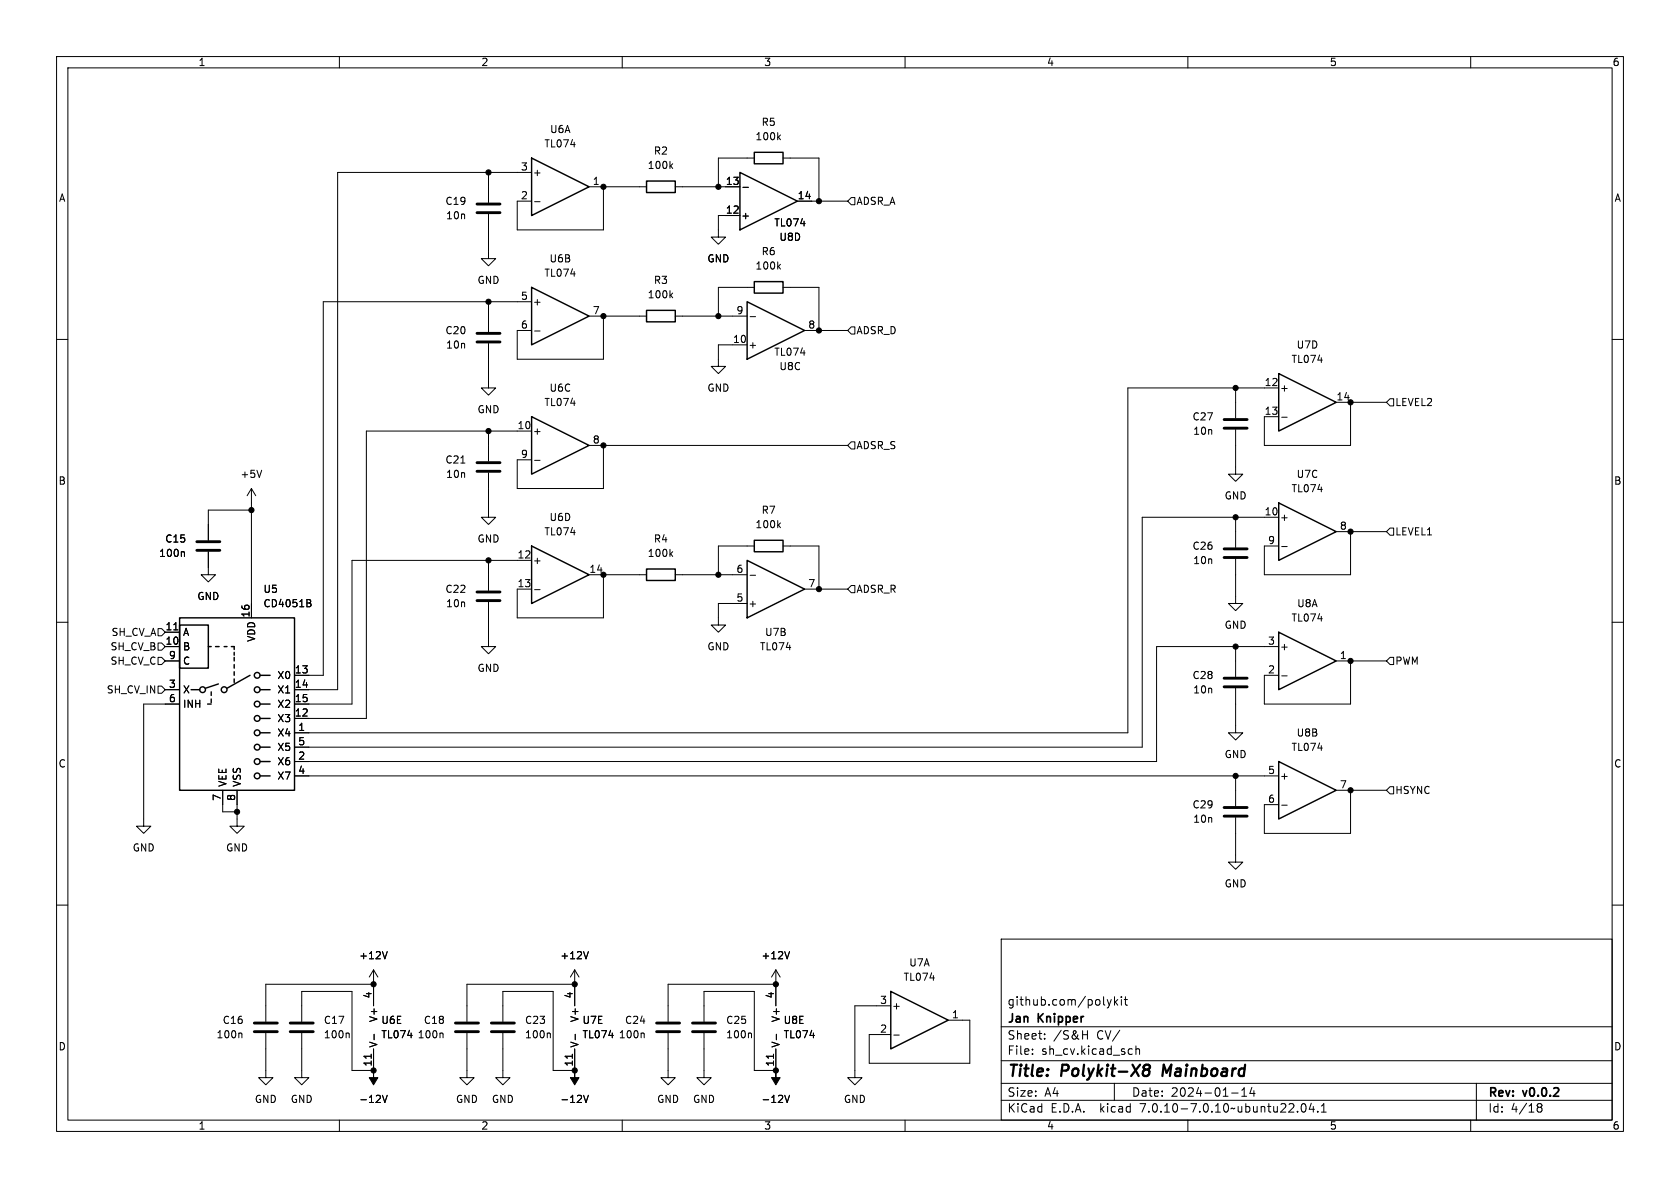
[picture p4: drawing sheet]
<svg xmlns="http://www.w3.org/2000/svg" width="297mm" height="210mm" viewBox="0 0 297 210" stroke-linecap="round" stroke-linejoin="round" font-family="sans-serif">
<g fill="none" stroke="#000" stroke-width=".18">
<path d="M10 10h277v190h-277zM12 12h273v186h-273zM60 10v2M110 10v2M160 10v2M210 10v2M260 10v2M86.4 37.8v7.9h1.2l-1.2 1.3-1.3-1.3h1.3M86.4 30.5v5.3M94 30.5h-34.3v91.4h-7.6M94.5 35.7h1M104.1 33h10.2"/>
<path d="M106.7 33v7.6h-15.3v-5h2.6M118.6 29.3l.3 .5M118.9 28.9l-.5 .5M119.4 33h11.4M130.8 38.1h-3.8v3.8h1.3l-1.3 1.3-1.3-1.3h1.3M131.3 33.1h1M133.3 27.9h-6.3v5.1M137.6 24.2l.4 .5M138 23.9l-.5 .4M138.4 27.9h6.4v7.7M141 35.6h8.9M150.5 34.9h.6v1.3h-.6l-.6-.6z"/>
<path d="M10 60h2M86.4 53.3v5.4M94 53.3h-36.9v66.1h-5M94.5 58.5h1M104.1 55.9h10.2M106.7 55.9v7.6h-15.3v-5.1h2.6M118.6 52.2l.3 .4M118.9 51.8l-.5 .5M119.4 55.9h12.7M132.6 56h1M133.3 50.8h-6.3v5.1M137.6 47.1l.4 .5"/>
<path d="M138 46.7l-.5 .5M138.4 50.8h6.4v7.6M142.2 58.4h7.7M150.5 57.8h.6v1.3h-.6l-.6-.7zM285 60h2M86.4 60.7v7.9h1.2l-1.2 1.3-1.3-1.3h1.3M86.4 76.2v5.3M94 76.2h-29.2v50.8h-12.7M104.1 78.7h45.8M106.7 78.7v7.7h-15.3v-5.1h2.6M132.1 61h-5.1v3.8h1.3l-1.3 1.2-1.3-1.2h1.3M150.5 78.1h.6v1.3h-.6l-.6-.7z"/>
<path d="M218.4 75.9v7.9h1.3l-1.3 1.3-1.2-1.3h1.2M218.4 68.6v5.3M226.1 68.6h-26.7v60.9h-147.3M226.6 73.8h1M236.2 71.1h8.9M238.8 71.1v7.6h-15.3v-5h2.6M245.7 70.5h.7v1.3h-.7l-.6-.7zM32.4 97.5l.2 .2v.7M36.8 97.5v4.1h1.3l-1.3 1.3-1.2-1.3h1.2M44.4 90.2h-7.6v5.3M44.4 86.4l-.7 1.2M44.4 86.4v22.8"/>
<path d="M44.4 86.4l.8 1.2M46.3 83.1l-.5 1.3M81.5 81.9h.7M86.4 83.6v7.8h1.2l-1.2 1.3-1.3-1.3h1.3M86.4 99.1v5.3M94 99.1h-31.8v25.4h-10.1M94.5 81.4h1M118.6 97.9l.3 .5M118.9 97.5l-.5 .5M133.3 96.5h-6.3v5.1M137.6 92.8l.4 .5M138 92.4l-.5 .5"/>
<path d="M138.4 96.5h6.4v7.6M218.4 98.8v7.9h1.3l-1.3 1.3-1.2-1.3h1.2M218.4 91.4v5.4M226.1 91.4h-24.2v40.7h-149.8M226.6 96.6h1M236.2 94h8.9M238.8 94v7.6h-15.3v-5.1h2.6M245.7 93.3h.7v1.3h-.7l-.6-.6zM10 110h2M27.9 116.2h.7l.6 .6-.6 .7h-.7zM27.9 113.7h.7l.6 .6-.6 .6h-.7zM27.9 111.1h.7l.6 .7-.6 .6h-.7z"/>
<path d="M29.2 116.8h2.5M29.2 114.3h2.5M29.2 111.8h2.5M30.7 111.3h.7M54.7 106l.2 .2-.2 .4 .2 .1 .1 .3-.3 .3h-.4M86.4 106.4v7.9h1.2l-1.2 1.3-1.3-1.3h1.3M94.5 104.2h1M104.1 101.6h10.2M106.7 101.6v7.6h-15.3v-5.1h2.6M119.4 101.6h12.7M132.1 106.7h-5.1v3.8h1.3l-1.3 1.3-1.3-1.3h1.3M132.6 101.7h1"/>
<path d="M142.2 104.1h7.7M150.5 103.5h.6v1.3h-.6l-.6-.7zM218.4 114.3v5.3M226.1 114.3h-21.6v20.3h-152.4M226.6 119.5h1M236.2 116.8h8.9M238.8 116.8v7.7h-15.3v-5.1h2.6M245.7 116.2h.7v1.3h-.7l-.6-.7zM285 110h2M27.9 121.3h.7l.6 .6-.6 .7h-.7zM29.2 121.9h2.5M31.7 124.5h-6.3v21.6h1.3l-1.3 1.2-1.3-1.2h1.3"/>
<path d="M39.4 139.7v3.8h2.5M41.9 139.7v6.4h1.3l-1.3 1.2-1.3-1.2h1.3M52.1 137.2h174M218.4 121.7v7.8h1.3l-1.3 1.3-1.2-1.3h1.2M218.4 137.2v5.3M236.2 139.7h8.9M238.8 139.7v7.6h-15.3v-5.1h2.6M245.7 139.1h.7v1.2h-.7l-.6-.6zM10 160h2M218.4 144.5v7.9h1.3l-1.3 1.3-1.2-1.3h1.2M226.6 142.3h1M285 160h2"/>
<path d="M66 171.5l-.7 1.2M66 171.5v6.3M66 171.5l.8 1.2M66 174h-19v6.6M68.5 168.2l-.5 1.3M101.6 174h-19.1v6.6M101.6 171.5v6.3M101.6 171.5l-.8 1.2M101.6 171.5l.8 1.2M104 168.2l-.4 1.3M137.2 171.5v6.3M137.2 174h-19.1v6.6"/>
<path d="M137.2 171.5l-.8 1.2M137.2 171.5l.7 1.2M139.6 168.2l-.4 1.3M157.5 177.8h-6.4v12.7h1.3l-1.3 1.3-1.2-1.3h1.2M177 166h108v32h-108zM195.7 176.7l.4 1M196.1 177.7l-.1 .4-.3 .1M196.5 176.7l-.4 1M197 176.2v1.5M197.2 177.1l.4 .6M197.6 176.7l-.6 .6M198.2 176.2v.1"/>
<path d="M198.2 176.7v1M198.7 176.7h.6M199 176.2v1.3l.3 .2M42.6 182.6l.2 .2v.7M47 182.6v7.9h1.3l-1.3 1.3-1.3-1.3h1.3M53.3 182.6v7.9h1.3l-1.3 1.3-1.2-1.3h1.2M53.3 180.6v-5.3h8.9v13.9h3.8v-3.8M60 198v2M61.6 182.6l.1 .2v.7M65.6 186.4v.7M66.1 182.8v1M67.6 193.6l.4 1.3 .5-1.3"/>
<path d="M78.1 182.6l.2 .2v.7M82.5 182.6v7.9h1.3l-1.3 1.3-1.2-1.3h1.2M88.9 182.6v7.9h1.3l-1.3 1.3-1.3-1.3h1.3M88.9 180.6v-5.3h8.9v13.9h3.8v-3.8M97.1 182.6l.2 .2v.7M101.2 186.4v.7M101.7 182.8v1M103.2 193.6l.4 1.3 .4-1.3M110 198v2M113.7 182.6l.2 .2v.7M118.1 182.6v7.9h1.3l-1.3 1.3-1.3-1.3h1.3M124.5 182.6v7.9h1.2l-1.2 1.3-1.3-1.3h1.3"/>
<path d="M124.5 180.6v-5.3h8.8v13.9h3.9v-3.8M132.7 182.6l.2 .2v.7M136.7 186.4v.7M137.3 182.8v1M138.7 193.6l.5 1.3 .4-1.3M158 183h1M160 198v2M167.6 180.3h3.8v7.7h-17.7v-5.1h3.8M177 194.5h108M177 191.5h108M177 187.5h108M177 181.5h108"/>
<path d="M182.5 186.3v.1M182.5 185.5v.1M184.7 183.6v.1M184.7 182.8v.1M191.4 182.9h.8M192.2 182.2v1.5M197 191.5v3M199.7 185.4l.5 .1M200.2 186.3l-.5 .1M200.8 185.5l.2-.1 .4 .1 .1 .9M200.8 184.9v1.5M210 198v2"/>
<path d="M217.7 193.2h1.2M219.5 193.8h.9M219.5 192.7l.5-.4v1.5M221.3 192.2l-.3 1.1h.9M221.7 192.8v1M229.4 196.5v.1M230.2 195.2l.2-.1a.81 .81 0 0 1 .6 .6 .81 .81 0 0 1-.3 .8l-.2 .1a.81 .81 0 0 1-.3-1.4zM231.8 195l-.3 1.1h.9M232.2 195.6v1M233 196.5v.1M233.6 196.6h.9M233.6 195.5l.4-.4v1.5"/>
<path d="M260 198v2M261 191.5v6.5M271.7 195.4l.3-.3 .5 .1 .1 .3-.3 .2M271.7 195.5l.3 .2M272 195.7h.3M272 195.7l-.3 .3M272.3 195.7l.3 .3-.1 .5-.5 .1-.3-.3"/>
</g>
<path d="M202.2 188.6a.64 .64 0 0 1 1-.2l.1 .3-.4 .4M202.2 188.9l.3 .2M202.5 189.1h.4M202.5 189.1l-.3 .2M202.9 189.1l.2 .1a.65 .65 0 0 1-.1 .8 .65 .65 0 0 1-.8 .1M205.7 188.2l-.2 2" fill="none" stroke="#000" stroke-width=".4"/>
<g fill="none" stroke="#000" stroke-width=".51">
<path d="M84.3 37.6h4.1M84.3 36.1h4.1M84.3 58.9h4.1M84.3 60.5h4.1M216.4 75.7h4.1M216.4 74.2h4.1M34.8 97.3h4.1M34.8 95.8h4.1M84.3 83.3h4.1M84.3 81.8h4.1M216.4 98.6h4.1M216.4 97h4.1"/>
<path d="M84.3 106.2h4.1M84.3 104.6h4.1M216.4 119.9h4.1M216.4 121.4h4.1M216.4 144.3h4.1M216.4 142.7h4.1M45 182.4h4M45 180.8h4M51.3 182.4h4.1M51.3 180.8h4.1M80.5 182.4h4.1M80.5 180.8h4.1"/>
<path d="M86.9 182.4h4M86.9 180.8h4M116.1 182.4h4M116.1 180.8h4M122.4 182.4h4.1M122.4 180.8h4.1"/>
</g>
<g fill="none" stroke="#000" stroke-width=".25">
<path d="M94 27.9l10.1 5.1-10.1 5.1zM114.3 32h5.1v2h-5.1zM130.8 30.5l10.2 5.1-10.2 5zM133.3 26.9h5.1v2.1h-5.1zM94 50.8l10.1 5.1-10.1 5.1zM114.3 54.9h5.1v2h-5.1zM132.1 53.3l10.1 5.1-10.1 5.1zM133.3 49.8h5.1v2h-5.1zM94 73.7l10.1 5-10.1 5.1zM226.1 66l10.1 5.1-10.1 5.1zM94 96.5l10.1 5.1-10.1 5.1zM132.1 99.1l10.1 5-10.1 5.1z"/>
<path d="M133.3 95.5h5.1v2h-5.1zM226.1 88.9l10.1 5.1-10.1 5.1zM31.7 110.5h5.1v7.6h-5.1zM31.7 109.2h20.4v30.5h-20.4zM36.8 114.3h.5M38.1 114.3h.6M39.6 114.3h.5M40.9 114.3h.5v.5M41.4 115.3v.5M41.4 116.2v.6M41.4 117.5v.6M41.4 118.7v.7"/>
<path d="M44.2 119.4l-4.1 2.3M46 119.4h1.8M114.3 100.6h5.1v2h-5.1zM226.1 111.8l10.1 5-10.1 5.1zM33.8 121.9h1.5M36.7 124.5h.6M37.3 122.3v.6M37.3 123.6v.6M38.6 120.9l-2.3 .8M41.4 120v.7M46 121.9h1.8M46 124.5h1.8"/>
<path d="M46 137.2h1.8M46 134.6h1.8M46 132.1h1.8M46 129.5h1.8M46 127h1.8M226.1 134.6l10.1 5.1-10.1 5.1zM157.5 175.3l10.1 5-10.1 5.1z"/>
<circle cx="45.5" cy="119.4" r=".51"/>
<circle cx="35.8" cy="121.9" r=".51"/>
<circle cx="39.6" cy="121.9" r=".51"/>
<circle cx="45.5" cy="124.5" r=".51"/>
<circle cx="45.5" cy="121.9" r=".51"/>
<circle cx="45.5" cy="127" r=".51"/>
<circle cx="45.5" cy="134.6" r=".51"/>
<circle cx="45.5" cy="132.1" r=".51"/>
<circle cx="45.5" cy="129.5" r=".51"/>
<circle cx="45.5" cy="137.2" r=".51"/>
</g>
<g fill="#000" stroke="#000" stroke-width=".18">
<path d="M66 189.2v1.3h.8l-.8 1.3-.7-1.3h.7zM101.6 189.2v1.3h.8l-.8 1.3-.8-1.3h.8zM137.2 189.2v1.3h.7l-.7 1.3-.8-1.3h.8z"/>
<circle cx="86.4" cy="30.5" r=".46"/>
<circle cx="106.7" cy="33" r=".46"/>
<circle cx="127" cy="33" r=".46"/>
<circle cx="144.8" cy="35.6" r=".46"/>
<circle cx="86.4" cy="53.3" r=".46"/>
<circle cx="106.7" cy="55.9" r=".46"/>
<circle cx="127" cy="55.9" r=".46"/>
<circle cx="144.8" cy="58.4" r=".46"/>
<circle cx="86.4" cy="76.2" r=".46"/>
<circle cx="106.7" cy="78.7" r=".46"/>
<circle cx="218.4" cy="68.6" r=".46"/>
<circle cx="238.8" cy="71.1" r=".46"/>
<circle cx="44.4" cy="90.2" r=".46"/>
<circle cx="86.4" cy="99.1" r=".46"/>
<circle cx="218.4" cy="91.4" r=".46"/>
<circle cx="238.8" cy="94" r=".46"/>
<circle cx="106.7" cy="101.6" r=".46"/>
<circle cx="127" cy="101.6" r=".46"/>
<circle cx="144.8" cy="104.1" r=".46"/>
<circle cx="218.4" cy="114.3" r=".46"/>
<circle cx="238.8" cy="116.8" r=".46"/>
<circle cx="218.4" cy="137.2" r=".46"/>
<circle cx="238.8" cy="139.7" r=".46"/>
<circle cx="41.9" cy="143.5" r=".46"/>
<circle cx="66" cy="174" r=".46"/>
<circle cx="101.6" cy="174" r=".46"/>
<circle cx="137.2" cy="174" r=".46"/>
<circle cx="66" cy="189.2" r=".46"/>
<circle cx="101.6" cy="189.2" r=".46"/>
<circle cx="137.2" cy="189.2" r=".46"/>
</g>
<g font-size="2.8">
<text x="178" y="190.9">Title:</text>
<text x="187.7" y="190.9">Polykit-X8</text>
<text x="206.4" y="190.9">Mainboard</text>
</g>
<g font-size="2.1">
<text x="178" y="178">github.com/polykit</text>
<text x="178" y="184">Sheet:</text>
<text x="178" y="181.2">Jan</text>
<text x="183.6" y="181.2">Knipper</text>
<text x="186.2" y="184">/S&amp;H</text>
<text x="194" y="184">CV/</text>
<text x="178" y="186.7">File:</text>
<text x="184.1" y="186.7">sh_cv.kicad_sch</text>
<text x="178" y="196.9">KiCad</text>
<text x="178" y="194.1">Size:</text>
<text x="184.7" y="194.1">A4</text>
<text x="185.7" y="196.9">E.D.A.</text>
<text x="194.6" y="196.9">kicad</text>
<text x="200" y="194.1">Date:</text>
<text x="201.8" y="196.9">7.0.10-7.0.10~ubuntu22.04.1</text>
<text x="207" y="194.1">2024-01-14</text>
<text x="263" y="194.3">Rev:</text>
<text x="263" y="196.9">Id:</text>
<text x="267.1" y="196.9">4/18</text>
<text x="269.4" y="194.3">v0.0.2</text>
</g>
<g font-size="1.8">
<text x="35" y="11.9">1</text>
<text x="85" y="11.9">2</text>
<text x="135" y="11.9">3</text>
<text x="185" y="11.9">4</text>
<text x="235" y="11.9">5</text>
<text x="285" y="11.9">6</text>
<text x="97.1" y="23.7">U6A</text>
<text x="134.5" y="22.5">R5</text>
<text x="96.1" y="26.3">TL074</text>
<text x="115.5" y="27.5">R2</text>
<text x="133.5" y="25">100k</text>
<text x="10.3" y="35.9">A</text>
<text x="92" y="35.3">2</text>
<text x="92" y="30.2">3</text>
<text x="94.1" y="31.3">+</text>
<text x="104.7" y="32.8">1</text>
<text x="114.4" y="30.1">100k</text>
<text x="128.2" y="32.8">13</text>
<text x="140.9" y="35.3">14</text>
<text x="285.3" y="35.9">A</text>
<text x="78.6" y="36.4">C19</text>
<text x="78.8" y="39">10n</text>
<text x="128.2" y="37.8">12</text>
<text x="130.9" y="39">+</text>
<text x="136.8" y="40.2">TL074</text>
<text x="151.3" y="36.4">ADSR_A</text>
<text x="97.1" y="46.6">U6B</text>
<text x="125" y="46.6">GND</text>
<text x="133.5" y="47.9">100k</text>
<text x="134.5" y="45.3">R6</text>
<text x="137.7" y="42.8">U8D</text>
<text x="84.3" y="50.4">GND</text>
<text x="92" y="53.1">5</text>
<text x="96.1" y="49.1">TL074</text>
<text x="114.4" y="52.9">100k</text>
<text x="115.5" y="50.4">R3</text>
<text x="78.6" y="59.3">C20</text>
<text x="92" y="58.2">6</text>
<text x="94.1" y="54.2">+</text>
<text x="104.7" y="55.6">7</text>
<text x="130.1" y="55.6">9</text>
<text x="142.8" y="58.2">8</text>
<text x="151.3" y="59.3">ADSR_D</text>
<text x="78.8" y="61.8">10n</text>
<text x="129.5" y="60.7">10</text>
<text x="132.2" y="61.8">+</text>
<text x="136.8" y="63.1">TL074</text>
<text x="137.7" y="65.6">U8C</text>
<text x="228.2" y="64.4">TL074</text>
<text x="229.1" y="61.8">U7D</text>
<text x="96.1" y="72">TL074</text>
<text x="97.1" y="69.4">U6C</text>
<text x="125" y="69.4">GND</text>
<text x="223.5" y="68.3">12</text>
<text x="226.2" y="69.4">+</text>
<text x="236.2" y="70.9">14</text>
<text x="246.6" y="72">LEVEL2</text>
<text x="84.3" y="73.3">GND</text>
<text x="91.4" y="75.9">10</text>
<text x="94.1" y="77.1">+</text>
<text x="210.7" y="74.5">C27</text>
<text x="210.8" y="77.1">10n</text>
<text x="223.5" y="73.4">13</text>
<text x="78.6" y="82.1">C21</text>
<text x="92" y="81">9</text>
<text x="104.7" y="78.5">8</text>
<text x="151.3" y="79.6">ADSR_S</text>
<text x="10.3" y="85.9">B</text>
<text x="42.4" y="84.7">+5V</text>
<text x="78.8" y="84.7">10n</text>
<text x="216.4" y="88.5">GND</text>
<text x="228.2" y="87.2">TL074</text>
<text x="229.1" y="84.7">U7C</text>
<text x="285.3" y="85.9">B</text>
<text x="96.1" y="94.8">TL074</text>
<text x="97.1" y="92.3">U6D</text>
<text x="133.5" y="93.6">100k</text>
<text x="134.5" y="91">R7</text>
<text x="223.5" y="91.2">10</text>
<text x="226.2" y="92.3">+</text>
<text x="236.8" y="93.7">8</text>
<text x="246.6" y="94.8">LEVEL1</text>
<text x="28" y="98.7">100n</text>
<text x="29.1" y="96.1">C15</text>
<text x="84.3" y="96.1">GND</text>
<text x="91.4" y="98.8">12</text>
<text x="94.1" y="99.9">+</text>
<text x="104.1" y="101.3">14</text>
<text x="114.4" y="98.7">100k</text>
<text x="115.5" y="96.1">R4</text>
<text x="130.1" y="101.3">6</text>
<text x="210.7" y="97.4">C26</text>
<text x="210.8" y="99.9">10n</text>
<text x="224.1" y="96.3">9</text>
<text x="34.8" y="106.3">GND</text>
<text x="46.5" y="105">U5</text>
<text x="46.5" y="107.5">CD4051B</text>
<text x="78.6" y="105">C22</text>
<text x="78.8" y="107.5">10n</text>
<text x="91.4" y="103.9">13</text>
<text x="130.1" y="106.4">5</text>
<text x="132.2" y="107.5">+</text>
<text x="142.8" y="103.9">7</text>
<text x="151.3" y="105">ADSR_R</text>
<text x="229.2" y="107.5">U8A</text>
<text x="19.6" y="112.6">SH_CV_A</text>
<text x="29.2" y="111.5">11</text>
<text x="32.3" y="112.6">A</text>
<text x="44.2" y="109.3" transform="rotate(-90 44.2 109.3)">16</text>
<text x="45.3" y="113.6" transform="rotate(-90 45.3 113.6)">VDD</text>
<text x="135.2" y="112.6">U7B</text>
<text x="216.4" y="111.4">GND</text>
<text x="228.2" y="110.1">TL074</text>
<text x="19.4" y="117.7">SH_CV_C</text>
<text x="19.4" y="115.2">SH_CV_B</text>
<text x="29.2" y="114">10</text>
<text x="29.8" y="116.6">9</text>
<text x="32.3" y="115.2">B</text>
<text x="32.3" y="117.7">C</text>
<text x="52" y="119.1">13</text>
<text x="84.3" y="119">GND</text>
<text x="125" y="115.2">GND</text>
<text x="134.2" y="115.2">TL074</text>
<text x="224.1" y="119.1">2</text>
<text x="224.1" y="114">3</text>
<text x="226.2" y="115.2">+</text>
<text x="236.8" y="116.6">1</text>
<text x="246.6" y="117.7">PWM</text>
<text x="18.8" y="122.8">SH_CV_IN</text>
<text x="29.8" y="121.7">3</text>
<text x="29.8" y="124.2">6</text>
<text x="32.3" y="122.8">X</text>
<text x="32.3" y="125.3">INH</text>
<text x="48.9" y="120.2">X0</text>
<text x="48.9" y="122.8">X1</text>
<text x="48.9" y="125.3">X2</text>
<text x="52" y="121.7">14</text>
<text x="52" y="124.2">15</text>
<text x="210.7" y="120.2">C28</text>
<text x="210.8" y="122.8">10n</text>
<text x="48.9" y="130.4">X4</text>
<text x="48.9" y="127.9">X3</text>
<text x="52" y="126.7">12</text>
<text x="52.6" y="129.3">1</text>
<text x="52.6" y="131.8">5</text>
<text x="229.1" y="130.4">U8B</text>
<text x="10.3" y="135.9">C</text>
<text x="48.9" y="135.5">X6</text>
<text x="48.9" y="132.9">X5</text>
<text x="52.6" y="134.4">2</text>
<text x="52.6" y="136.9">4</text>
<text x="216.4" y="134.2">GND</text>
<text x="224.1" y="136.9">5</text>
<text x="228.2" y="132.9">TL074</text>
<text x="285.3" y="135.9">C</text>
<text x="39.1" y="141.7" transform="rotate(-90 39.1 141.7)">7</text>
<text x="40.2" y="139.2" transform="rotate(-90 40.2 139.2)">VEE</text>
<text x="41.7" y="141.7" transform="rotate(-90 41.7 141.7)">8</text>
<text x="42.8" y="139.2" transform="rotate(-90 42.8 139.2)">VSS</text>
<text x="48.9" y="138">X7</text>
<text x="210.7" y="143.1">C29</text>
<text x="224.1" y="142">6</text>
<text x="226.2" y="138">+</text>
<text x="236.8" y="139.4">7</text>
<text x="246.6" y="140.6">HSYNC</text>
<text x="210.8" y="145.6">10n</text>
<text x="23.4" y="150.7">GND</text>
<text x="39.9" y="150.7">GND</text>
<text x="216.4" y="157.1">GND</text>
<text x="63.4" y="169.8">+12V</text>
<text x="99" y="169.8">+12V</text>
<text x="134.5" y="169.8">+12V</text>
<text x="159.6" y="173.6">TL074</text>
<text x="160.6" y="171">U7A</text>
<text x="65.8" y="176.6" transform="rotate(-90 65.8 176.6)">4</text>
<text x="101.3" y="176.6" transform="rotate(-90 101.3 176.6)">4</text>
<text x="136.9" y="176.6" transform="rotate(-90 136.9 176.6)">4</text>
<text x="155.5" y="177.5">3</text>
<text x="157.6" y="178.7">+</text>
<text x="10.3" y="185.9">D</text>
<text x="38.2" y="183.7">100n</text>
<text x="39.3" y="181.2">C16</text>
<text x="57.2" y="183.7">100n</text>
<text x="57.2" y="181.2">C17</text>
<text x="66.9" y="185.3" transform="rotate(-90 66.9 185.3)">V-</text>
<text x="66.9" y="180.8" transform="rotate(-90 66.9 180.8)">V+</text>
<text x="67.3" y="181.2">U6E</text>
<text x="67.3" y="183.7">TL074</text>
<text x="73.7" y="183.7">100n</text>
<text x="74.8" y="181.2">C18</text>
<text x="92.7" y="183.7">100n</text>
<text x="92.7" y="181.2">C23</text>
<text x="102.5" y="185.3" transform="rotate(-90 102.5 185.3)">V-</text>
<text x="102.5" y="180.8" transform="rotate(-90 102.5 180.8)">V+</text>
<text x="102.9" y="181.2">U7E</text>
<text x="102.9" y="183.7">TL074</text>
<text x="109.3" y="183.7">100n</text>
<text x="110.4" y="181.2">C24</text>
<text x="128.3" y="183.7">100n</text>
<text x="128.3" y="181.2">C25</text>
<text x="138" y="185.3" transform="rotate(-90 138 185.3)">V-</text>
<text x="138" y="180.8" transform="rotate(-90 138 180.8)">V+</text>
<text x="138.4" y="181.2">U8E</text>
<text x="138.4" y="183.7">TL074</text>
<text x="155.5" y="182.6">2</text>
<text x="168.2" y="180.1">1</text>
<text x="285.3" y="185.9">D</text>
<text x="65.8" y="188.6" transform="rotate(-90 65.8 188.6)">11</text>
<text x="101.3" y="188.6" transform="rotate(-90 101.3 188.6)">11</text>
<text x="136.9" y="188.6" transform="rotate(-90 136.9 188.6)">11</text>
<text x="45" y="195.2">GND</text>
<text x="51.3" y="195.2">GND</text>
<text x="63.4" y="195.2">-12V</text>
<text x="80.5" y="195.2">GND</text>
<text x="86.9" y="195.2">GND</text>
<text x="99" y="195.2">-12V</text>
<text x="116.1" y="195.2">GND</text>
<text x="122.4" y="195.2">GND</text>
<text x="134.5" y="195.2">-12V</text>
<text x="149.1" y="195.2">GND</text>
<text x="35" y="199.9">1</text>
<text x="85" y="199.9">2</text>
<text x="135" y="199.9">3</text>
<text x="185" y="199.9">4</text>
<text x="235" y="199.9">5</text>
<text x="285" y="199.9">6</text>
</g>
</svg>
